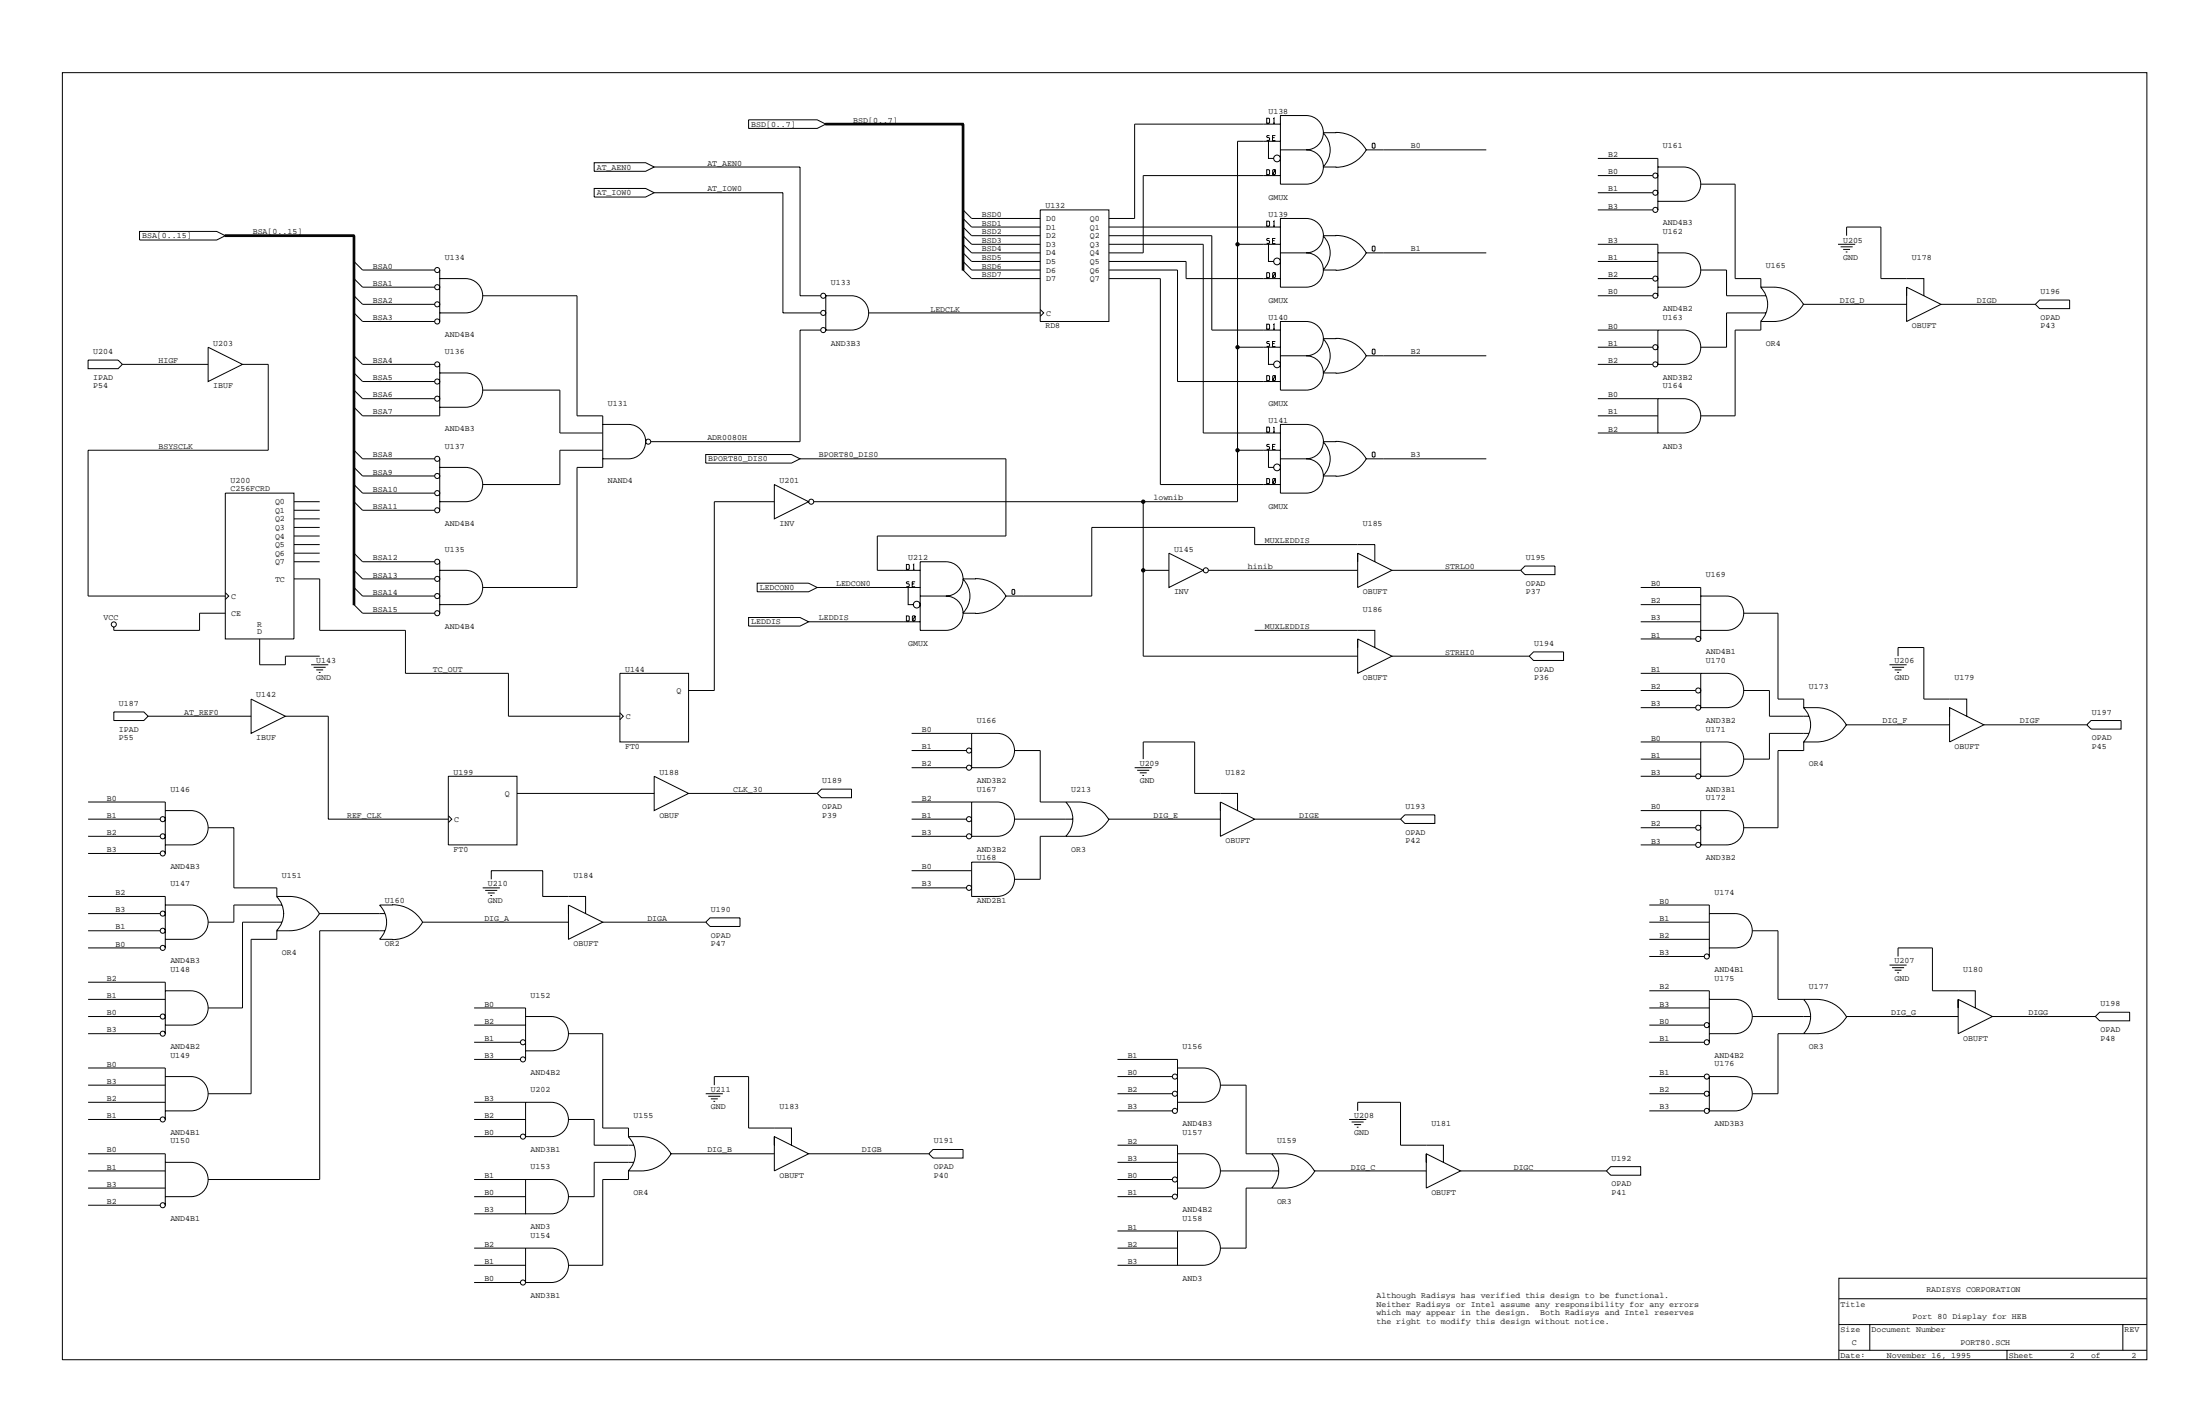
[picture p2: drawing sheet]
<svg xmlns="http://www.w3.org/2000/svg" width="432mm" height="279mm" viewBox="0 0 432 279" stroke-linecap="round" stroke-linejoin="round" font-family="sans-serif">
<g fill="none" stroke="#000" stroke-width=".2">
<path d="M12.2 14.3h409.2v252.5h-409.2zM116.6 31.9h10.1l1.7 .9-1.7 .8h-10.1zM116.6 37h10.1l1.7 .8-1.7 .9h-10.1zM128.4 32.8h28.6v25.2h4.1M128.4 37.8h25.3v23.6h7.4M146.9 23.5h13.5l1.7 .9-1.7 .8h-13.5zM162.1 24.4h26.9v-.2h-26.9v.3h26.9v-.1h-.1v28.6h.3v-28.6h-.2v28.6l1.7 1.7h13.5M248.6 23.2h.4l.2 .1v.7l-.2 .2h-.4zM248.6 34.3h.4l.2-.2v-.7l-.2-.1h-.4v1M249 27.7v3.4h1M249.2 26.6h-.4l-.2 .1 .2 .3 .4 .1-.2 .5h-.4M249.8 27h.4"/>
<path d="M249.9 24.2h.3M249.9 23.3l.2-.1v1M249.9 33.3l.4 .1v.7l-.1 .2-.4-.2v-.7zM250.3 26.6h-.5v1h.5M250.3 33.3l-.5 1M251.3 29.4h5.1M251.3 24.4h-28.6v18.5h-5.1M251.3 27.7h-8.4v70.7h-83.2M251.3 34.5h-26.9v15.1h-6.8M256.4 29.4a3.4 3.4 0 0 1 3.3 3.4M259.7 26.1a4.7 4.7 0 0 1 0 6.6M259.7 26a3.4 3.4 0 0 1-3.3 3.4"/>
<path d="M259.7 26a3.4 3.4 0 0 0-3.3-3.3h-5.1v13.4h5.1a3.4 3.4 0 0 0 3.3-3.3M259.7 32.8h2.6M259.7 26h2.6M262.2 26a6.8 6.8 0 0 1 6 3.4M268.2 29.4a6.8 6.8 0 0 1-6 3.4M268.2 29.4h23.5M269.5 28.1l.4 .1v.7l-.1 .2-.5-.2v-.7zM313.6 31.1h11.8v10.1M313.6 34.5h10.8M313.6 37.8h10.8M325.4 32.8h5a3.4 3.4 0 0 1 3.4 3.3M333.8 36.1a3.4 3.4 0 0 1-3.4 3.4h-5"/>
<path d="M333.8 36.1h6.8v18.6h5v1.6a10.1 10.1 0 0 1 5.6 .8 6.7 6.7 0 0 1 2.8 2.7M27.4 45.4h15.1l1.7 .8-1.7 .9h-15.1zM44.2 46.2v.2h25.3v-.3h-25.3v.1h25.3v72.4h.1v-72.4h-.3v72.4h.2l1.7 1.7h14.1M69.5 54.7l1.7 1.6h14.1M69.5 51.3l1.7 1.7h14.1M69.5 58l1.7 1.7h14.1M86.3 54.7h5.1a3.4 3.4 0 0 1 3.3 3.3M86.3 53v10.1M94.7 58a3.4 3.4 0 0 1-3.3 3.4h-5.1M94.7 58h18.6v23.6h5v10.1h-5v23.6h-18.6M162.1 58h5a3.4 3.4 0 0 1 3.4 3.4M162.1 58v6.8"/>
<path d="M189 41.2l1.7 1.7h13.5M189 47.9l1.7 1.7h13.5M189 42.9l1.7 1.6h13.5M189 46.2l1.7 1.7h13.5M189 44.5l1.7 1.7h13.5M189 51.3l1.7 1.7h13.5M189 49.6l1.7 1.7h13.5M204.2 41.2h13.4v21.9h-13.4zM217.6 44.5h33.7M217.6 47.9h18.6v37.1h15.1M217.6 54.7h10.1v40.4h23.6M217.6 51.3h15.2v3.4h18.5"/>
<path d="M217.6 46.2h20.2v18.6h13.5M217.6 53h13.5v21.9h20.2M242.9 47.9h8.4M248.6 44.4h.4l.2-.2v-.7l-.2-.1h-.4v1M248.6 54.5h.4l.2-.2v-.7l-.2-.1h-.4v1M249 47.9v3.4h1M249.2 46.8h-.4l-.2 .1 .2 .3 .4 .1v.3l-.2 .2h-.4M249.8 47.2h.4M249.8 53.6l.1-.1 .4 .1v.7l-.1 .1-.4-.1zM249.9 44.4h.3M249.9 43.5l.2-.1v1M250.3 46.8h-.5v1h.5"/>
<path d="M250.3 53.5l-.5 1M251.3 49.6h5.1M256.4 49.6a3.4 3.4 0 0 1 3.3 3.4M259.7 46.3a4.7 4.7 0 0 1 0 6.6M259.7 46.2a3.4 3.4 0 0 1-3.3 3.4M259.7 46.2h2.6M259.7 53h2.6M259.8 46.2a3.4 3.4 0 0 0-3.4-3.3h-5.1v13.4h5.1a3.4 3.4 0 0 0 3.3-3.3M262.2 46.2a6.8 6.8 0 0 1 6 3.4M268.2 49.6a6.8 6.8 0 0 1-6 3.4M268.2 49.6h23.5M269.5 48.3l.4 .1v.7l-.1 .2-.5-.2v-.7z"/>
<path d="M313.6 47.9h11.8v10.1M313.6 54.7h10.8M313.6 58h10.8M313.6 51.3h11.8M313.6 41.2h10.8M325.4 49.6h5a3.4 3.4 0 0 1 3.4 3.4M333.8 53a3.4 3.4 0 0 1-3.4 3.3h-5M333.8 53h5.1v5h7.7M345.6 56.4a4.7 4.7 0 0 1 0 6.6M354 59.6a6.7 6.7 0 0 1-5.9 3.5h-2.5v1.7h-5v16.8h-6.8M354 59.7h20.2M360.8 47.9h3.3"/>
<path d="M361.3 48.4h2.3M361.8 48.9h1.3M362.3 49.4h.3M362.4 46.2v-1.7h6.8v10.2h8.4v3.3M374.2 56.3l6.8 3.4-6.8 3.4zM381 59.7h18.5M400.3 58.9h5.9v1.7h-5.9l-.8-.9zM17.3 70.7h5.9l.8 .8-.8 .8h-5.9zM24 71.5h16.9M40.9 68.1l6.7 3.4-6.7 3.4zM47.6 71.5h5v16.8h-35.3v28.7h26.9M69.5 61.4l1.7 1.7h14.1"/>
<path d="M69.5 69.8l1.7 1.7h14.1M69.5 73.2l1.7 1.7h14.1M69.5 76.5l1.7 1.7h14.1M86.3 73.2h5.1a3.4 3.4 0 0 1 3.3 3.3M86.3 71.5v10.1h-15.1l-1.7-1.7M94.7 76.5a3.4 3.4 0 0 1-3.3 3.4h-5.1M94.7 76.5h15.2v8.5h8.4M161.1 64.8h-4.1v21.9h-29.3M170.5 61.4a3.4 3.4 0 0 1-3.4 3.4h-5M170.5 61.4h33.7M204.2 60.7l.6 .7-.6 .7M242.9 68.1h8.4"/>
<path d="M248.6 63.6h.4l.2 .1v.7l-.2 .2h-.4zM248.6 73.7h.4l.2 .1v.7l-.2 .2h-.4zM249 68.1v3.4h1M249.2 67h-.4l-.2 .1 .2 .3 .4 .1v.3l-.2 .2h-.4M249.8 67.4h.4M249.8 73.8l.1-.1 .4 .1v.7l-.1 .2-.4-.2zM249.9 64.6h.3M249.9 63.7l.2-.1v1M250.3 67h-.5v1h.5M250.3 73.7l-.5 1M251.3 69.8h5.1M256.4 69.8a3.4 3.4 0 0 1 3.3 3.4"/>
<path d="M259.7 66.5a4.7 4.7 0 0 1 0 6.6M259.7 66.4a3.4 3.4 0 0 1-3.3 3.4M259.7 66.4a3.4 3.4 0 0 0-3.3-3.3h-5.1v13.4h5.1a3.4 3.4 0 0 0 3.3-3.3M259.7 73.2h2.6M259.7 66.4h2.6M262.2 66.4a6.8 6.8 0 0 1 6 3.4M268.2 69.8a6.8 6.8 0 0 1-6 3.4M268.2 69.8h23.5M269.5 68.5l.4 .1v.7l-.1 .2-.5-.2v-.7zM313.6 78.2h16.8a3.4 3.4 0 0 1 3.4 3.4M313.6 64.8h11.8M313.6 68.1h10.8"/>
<path d="M313.6 71.5h10.8M325.4 64.8v6.7h5a3.4 3.4 0 0 0 3.4-3.4M325.4 64.8h5a3.4 3.4 0 0 1 3.4 3.3M325.4 78.2v6.8h5a3.4 3.4 0 0 0 3.4-3.4M346.6 61.4h-7.7v6.7h-5.1M44.2 96.8h13.5v28.6h-13.5zM57.7 98.4h5M69.5 88.3l1.7 1.7h14.1M69.5 95.1l1.7 1.7h14.1M69.5 91.7l1.7 1.7h14.1M69.5 98.4l1.7 1.7h14.1M86.3 91.7h5.1a3.4 3.4 0 0 1 3.3 3.4"/>
<path d="M86.3 90v10.1M94.7 95.1a3.4 3.4 0 0 1-3.3 3.3h-5.1M118.3 83.3h5.1a3.4 3.4 0 0 1 3.3 3.4M118.3 88.3h-8.4v6.8h-15.2M126.7 86.7a3.4 3.4 0 0 1-3.3 3.3h-5.1M138.5 89.2h16.8l1.7 .8-1.7 .9h-16.8zM152 95.1l6.7 3.3-6.7 3.4zM152 98.4h-11.8v37.1h-5.1M157 90h40.4v15.2h-25.2v6.7h8.4M224.4 98.4v30.3h42.1M242.9 88.3h8.4M248.6 83.8h.4l.2 .1v.7l-.2 .2h-.4z"/>
<path d="M248.6 93.9h.4l.2 .1v.7l-.2 .2h-.4zM249 88.3v3.4h1M249.2 87.2h-.4l-.2 .1 .2 .3 .4 .1-.2 .5h-.4M249.8 87.6h.4M249.8 94l.1-.1 .4 .1v.7l-.1 .2-.4-.2zM249.9 84.8h.3M249.9 83.9l.2-.1v1M250.3 87.2h-.5v1h.5M250.3 93.9l-.5 1M251.3 90h5.1M256.4 90a3.4 3.4 0 0 1 3.3 3.4M259.7 86.7a4.7 4.7 0 0 1 0 6.6"/>
<path d="M259.7 93.4h2.6M259.8 86.7a3.4 3.4 0 0 0-3.4-3.4h-5.1v13.5h5.1a3.4 3.4 0 0 0 3.3-3.4M262.2 86.6a6.8 6.8 0 0 1 6 3.4M262.3 86.7h-2.6a3.4 3.4 0 0 1-3.3 3.3M268.2 90a6.8 6.8 0 0 1-6 3.4M268.2 90h23.5M269.5 88.7l.4 .1v.7l-.1 .2-.5-.2v-.7zM313.6 85h11.8M313.6 81.6h11.8M44.2 116.3l.7 .7-.7 .6M57.7 106.9h5M57.7 110.2h5"/>
<path d="M57.7 113.6h5v10.1h16.9v8.4h20.2v8.4h21.9M57.7 105.2h5M57.7 103.5h5M57.7 108.5h5M57.7 101.8h5M57.7 100.1h5M69.5 108.5l1.7 1.7h14.1M69.5 111.9l1.7 1.7h14.1M69.5 115.3l1.7 1.7h14.1M86.3 111.9h5.1a3.4 3.4 0 0 1 3.3 3.4M86.3 110.2v10.1M94.7 115.3a3.4 3.4 0 0 1-3.3 3.3h-5.1"/>
<path d="M148.6 114.4h10.1l1.7 .9-1.7 .8h-10.1zM160.4 115.3h20.2M177.9 110.7h.4l.2 .2v.7l-.2 .1h-.4zM178.2 115.3v3.3h1.1M178.5 114.1l-.6 .2 .1 .2 .5 .2v.3l-.2 .1h-.4M179 114.6h.5M179.2 111.7h.3M179.2 110.9l.1-.2v1M179.6 114.1h-.6v1h.6M180.6 117h5.1M185.7 117a3.4 3.4 0 0 1 3.3 3.3M189 113.6a4.7 4.7 0 0 1 0 6.7"/>
<path d="M189 113.6a3.4 3.4 0 0 1-3.3 3.4M189 113.6a3.4 3.4 0 0 0-3.3-3.4h-5.1v13.5h5.1a3.4 3.4 0 0 0 3.3-3.4M189 113.6h2.5M191.5 113.5a6.8 6.8 0 0 1 5.9 3.5M197.4 117v-.1a6.8 6.8 0 0 1-5.9 3.5M198.8 115.6l.4 .2v.7l-.2 .1-.4-.1v-.7zM224.4 111.9h5M229.4 108.5l6.8 3.4-6.8 3.4zM237.2 111.9h29.3M266.5 108.5l6.7 3.4-6.7 3.4zM269.8 110.2v-3.3h-23.5v-3.4h-32v13.5h-16.9M273.2 111.9h25.3"/>
<path d="M298.5 111.9l.8-.8h5.9v1.6h-5.9zM322 118.6h11.8M322 115.3h11.8v10.1M333.8 117h5.1a3.4 3.4 0 0 1 3.3 3.3M22.3 139.7h5.9l.9 .8-.9 .9h-5.9zM44.2 120.3h-5v3.4h-16.9v-.7M49.3 137.2l6.7 3.3-6.7 3.4zM51 125.4v5h5v-1.7h6.7M61.1 130.4h3.3M61.6 130.9h2.3M62.1 131.4h1.3M62.6 131.9h.3"/>
<path d="M121.7 139.9l.6 .6-.6 .7M121.7 132.1h13.4v13.5h-13.4zM146.9 121.2h10.1l1.7 .8-1.7 .8h-10.1zM158.7 122h21.9M177.9 120.8h.4l.2 .2v.7l-.2 .1h-.4zM179.1 121l.1-.2 .4 .2v.7l-.1 .1-.4-.1zM179.6 120.8l-.5 1M189 120.3h2.5M246.3 123.7h23.5v3.4M266.5 125.4l6.7 3.3-6.7 3.4zM273.2 128.7h26.9M300.1 128.7l.9-.8h5.9v1.7h-5.9z"/>
<path d="M322 122h11.8M322 138.8h10.8M322 135.5h10.8M322 132.1h11.8M322 125.4h10.8M333.8 132.1h5.1a3.4 3.4 0 0 1 3.3 3.4M333.8 132.1v6.7M342.2 120.3a3.4 3.4 0 0 1-3.3 3.4h-5.1M342.2 135.5a3.4 3.4 0 0 1-3.3 3.3h-5.1M342.2 120.3h6.8v16.9h5v1.6a10.1 10.1 0 0 1 5.6 .8 6.7 6.7 0 0 1 2.8 2.7M342.2 135.5h5.1v5h7.7M354 138.9a4.7 4.7 0 0 1 0 6.7"/>
<path d="M370.9 130.4h3.3M371.4 130.9h2.3M371.9 131.4h1.3M372.4 131.9h.3M372.5 128.7v-1.6h5.1v10.1h8.4v3.3M382.6 138.8l6.8 3.4-6.8 3.4zM17.3 157.4h15.1v10.1M29.1 140.5h20.2M32.4 159h5.1a3.4 3.4 0 0 1 3.4 3.4M56 140.5h8.4v20.2h23.6M88 152.3h13.5v13.5h-13.5zM101.5 155.7h26.9"/>
<path d="M128.4 152.3l6.7 3.4-6.7 3.3zM135.1 155.7h25.3M160.4 155.7l.8-.9h5.9v1.7h-5.9zM178.9 143.9h11.8M178.9 150.6h10.8M178.9 157.4h11.8M178.9 147.3h10.8M190.7 143.9v6.7h5.1a3.4 3.4 0 0 0 3.3-3.3M190.7 143.9h5.1a3.4 3.4 0 0 1 3.3 3.4M190.7 157.4v6.7h5.1a3.4 3.4 0 0 0 3.3-3.4M190.7 157.4h5.1a3.4 3.4 0 0 1 3.3 3.3M199.1 147.3h5.1v10.1h7.5a6.7 6.7 0 0 1 5.9 3.4"/>
<path d="M209.2 157.4a4.7 4.7 0 0 1 1.4 3.3M222.7 150.6h3.4M223.2 151.1h2.4M223.7 151.6h1.4M224.2 152.1h.3M224.4 148.9v-3.3h10.1v10.1h8.4v3.3M239.5 157.4l6.8 3.3-6.8 3.4zM275.7 159.9h5.9v1.7h-5.9l-.8-.9zM322 145.6h11.8M322 159h11.8M322 148.9h11.8M322 152.3h10.8"/>
<path d="M333.8 145.6v6.7h5.1a3.4 3.4 0 0 0 3.3-3.4M333.8 145.6h5.1a3.4 3.4 0 0 1 3.3 3.3M333.8 159h5.1a3.4 3.4 0 0 1 3.3 3.4M333.8 159v6.8M355 143.9h-7.7v5h-5.1M362.4 142.1a6.7 6.7 0 0 1-5.9 3.5h-2.5v1.7h-5v15.1h-6.8M362.4 142.2h20.2M389.4 142.2h20.2M410.4 141.4h5.9v1.7h-5.9l-.8-.9zM17.3 175.9h15.1v10.1M17.3 160.7h14.1M17.3 164.1h14.1"/>
<path d="M17.3 179.3h14.1M17.3 167.5h14.1M32.4 177.6h5.1a3.4 3.4 0 0 1 3.4 3.3M40.9 162.4a3.4 3.4 0 0 1-3.4 3.4h-5.1M40.9 162.4h5v11.8h8.4v1.7a10.1 10.1 0 0 1 5.6 .7 6.7 6.7 0 0 1 2.8 2.8M54.3 175.9a4.7 4.7 0 0 1 1.4 3.4 4.7 4.7 0 0 1-1.4 3.3M55.3 177.6h-9.4v3.3h-5M62.7 179.2a6.7 6.7 0 0 1-5.8 3.4h-2.6v1.7h-5v30.3h-8.4M62.7 179.3h12.8M74.5 177.6a4.7 4.7 0 0 1 0 6.7M74.5 177.6h2.6M77 177.5a6.8 6.8 0 0 1 5.9 3.4"/>
<path d="M88 160l.7 .7-.7 .7M94.7 174.2h3.4M95.2 174.7h2.4M95.7 175.2h1.4M96.2 175.7h.4M96.4 172.5v-1.7h10.1v5.1h8.4v3.4M111.6 177.6l6.7 3.3-6.7 3.4zM178.9 160.7h10.8M178.9 164.1h10.8M178.9 174.2h10.8M178.9 170.8h11.8M190.7 169.2h5.1a3.4 3.4 0 0 1 3.3 3.3 3.4 3.4 0 0 1-3.3 3.4h-5.1z"/>
<path d="M199.1 160.7h11.5M210.6 160.7a4.7 4.7 0 0 1-1.4 3.4M217.6 160.7h21.9M217.7 160.6a6.9 6.9 0 0 1-6 3.5h-7.5v8.4h-5.1M246.3 160.7h28.6M322 165.8h10.8M322 162.4h10.8M323.7 177.6h11.8v10.1M335.5 179.3h5.1a3.4 3.4 0 0 1 3.3 3.3M342.2 162.4a3.4 3.4 0 0 1-3.3 3.4h-5.1M17.3 192.7h15.1v10.1M17.3 182.6h14.1"/>
<path d="M17.3 199.5h14.1M17.3 186h14.1M17.3 196.1h15.1M32.4 194.4h5.1a3.4 3.4 0 0 1 3.4 3.4M40.9 180.9a3.4 3.4 0 0 1-3.4 3.4h-5.1M40.9 197.8a3.4 3.4 0 0 1-3.4 3.3h-5.1M55.3 180.9h-7.7v16.9h-6.7M74.5 184.3h2.6M75.5 182.6h-12.8v48.8h-21.8M82.9 180.9a6.8 6.8 0 0 1-5.9 3.5M82.9 180.9h28.7M93.1 197.8h10.1v10.1"/>
<path d="M103.2 199.5h5a3.4 3.4 0 0 1 3.4 3.3M118.3 180.9h20.2M138.5 180.9l.9-.8h5.8v1.7h-5.8zM323.7 184.3h11.8M323.7 194.4h11.8v10.1M323.7 180.9h11.8M323.7 187.7h10.8M323.7 197.8h11.8M335.5 196.1h5.1a3.4 3.4 0 0 1 3.3 3.4M343.9 182.6a3.4 3.4 0 0 1-3.3 3.4h-5.1M343.9 199.5a3.4 3.4 0 0 1-3.3 3.3h-5.1M343.9 182.6h5.1v13.5h7.5a6.7 6.7 0 0 1 5.9 3.5"/>
<path d="M343.9 199.5h11.5M354 196.1a4.7 4.7 0 0 1 1.4 3.4M355.4 199.5a4.7 4.7 0 0 1-1.4 3.3M362.4 199.5h21.9M362.5 199.4a6.9 6.9 0 0 1-6 3.4h-7.5v11.8h-5.1M370.9 189.4h3.3M371.4 189.9h2.3M371.9 190.4h1.3M372.4 190.9h.3M372.5 187.7v-1.7h6.8v8.4h8.4v3.4M384.3 196.1l6.8 3.4-6.8 3.3zM391.1 199.5h20.2"/>
<path d="M411.3 199.5l.8-.9h5.9v1.7h-5.9zM17.3 209.5h15.1v10.1M17.3 202.8h14.1M17.3 216.3h15.1M17.3 219.6h14.1M17.3 212.9h15.1M32.4 211.2h5.1a3.4 3.4 0 0 1 3.4 3.4M40.9 214.6a3.4 3.4 0 0 1-3.4 3.4h-5.1M93.1 201.1h10.1M93.1 216.3h10.1M93.1 219.6h10.1M93.1 204.5h9"/>
<path d="M93.1 207.9h9M103.2 216.3v6.7h5a3.4 3.4 0 0 0 3.4-3.4M103.2 216.3h5a3.4 3.4 0 0 1 3.4 3.3M111.6 202.8a3.4 3.4 0 0 1-3.4 3.4h-5M111.6 202.8h6.7v18.5h5.1v1.7a10.1 10.1 0 0 1 5.5 .8 6.7 6.7 0 0 1 2.9 2.7M111.6 219.6h5v5.1h7.8M138.5 214.6h3.4M139 215.1h2.4M139.5 215.6h1.4M140 216.1h.4M140.2 212.9v-1.7h6.7v10.1h8.4v3.4M219.3 211.2h10.8"/>
<path d="M219.3 207.9h11.8v10.1M219.3 214.6h10.8M219.3 218h10.8M231.1 209.5h5.1a3.4 3.4 0 0 1 3.3 3.4M239.5 212.9a3.4 3.4 0 0 1-3.3 3.4h-5.1M239.5 212.9h5.1v13.5h7.6a6.7 6.7 0 0 1 5.8 3.4M264.8 219.6h3.4M266.5 218v-1.7h8.4v8.4h8.4v3.4M323.7 201.1h10.8M323.7 211.2h10.8M323.7 214.6h10.8M323.7 218h10.8"/>
<path d="M323.7 204.5h10.8M335.5 211.2v6.8h5.1a3.4 3.4 0 0 0 3.3-3.4M335.5 211.2h5.1a3.4 3.4 0 0 1 3.3 3.4M17.3 226.4h15.1v10.1M17.3 233.1h15.1M17.3 229.7h15.1M17.3 236.5h14.1M32.4 228.1h5.1a3.4 3.4 0 0 1 3.4 3.3M40.9 231.4a3.4 3.4 0 0 1-3.4 3.4h-5.1M93.1 231.4h15.1a3.4 3.4 0 0 1 3.4 3.4M93.1 223h9M93.1 234.8h10.1"/>
<path d="M93.1 238.2h10.1M103.2 231.4v6.8h5a3.4 3.4 0 0 0 3.4-3.4M123.3 223a4.7 4.7 0 0 1 0 6.7M124.4 228.1h-7.8v6.7h-5M131.8 226.3a6.7 6.7 0 0 1-5.9 3.4h-2.5v1.7h-5.1v16.9h-6.7M131.8 226.4h20.2M152 223l6.7 3.4-6.7 3.3zM158.7 226.4h23.6M182.3 226.4l.8-.9h5.9v1.7h-5.9zM219.3 224.7h11.8v10.1M219.3 228.1h11.8M219.3 231.4h10.8"/>
<path d="M219.3 234.8h10.8M231.1 226.4h5.1a3.4 3.4 0 0 1 3.3 3.3M239.5 229.7a3.4 3.4 0 0 1-3.3 3.4h-5.1M239.5 229.7h11.5M249.6 226.4a4.7 4.7 0 0 1 1.4 3.3M251 229.7a4.7 4.7 0 0 1-1.4 3.4M258.1 229.7h21.8M258.1 229.7a6.9 6.9 0 0 1-5.9 3.4h-7.6v11.8h-5.1M265.3 220.1h2.3M265.8 220.7h1.3M266.3 221.2h.3M279.9 226.4l6.8 3.3-6.8 3.4z"/>
<path d="M286.7 229.7h28.6M315.3 229.7l.8-.8h5.9v1.7h-5.9zM93.1 244.9h15.1a3.4 3.4 0 0 1 3.4 3.4M93.1 248.3h10.1M93.1 251.6h9M103.2 244.9v6.7h5a3.4 3.4 0 0 0 3.4-3.3M219.3 241.5h16.9a3.4 3.4 0 0 1 3.3 3.4M219.3 244.9h11.8M219.3 248.3h11.8M231.1 241.5v6.8h5.1a3.4 3.4 0 0 0 3.3-3.4M360.9 259.9h60.5M360.9 254.8h60.5"/>
<path d="M367 259.9v5M416.7 259.9v5M421.4 250.8h-60.5v16M360.9 264.9h60.5M393.9 264.9v1.9"/>
<circle cx="250.6" cy="31.1" r=".66"/>
<circle cx="324.9" cy="37.8" r=".5"/>
<circle cx="324.9" cy="34.5" r=".5"/>
<circle cx="85.8" cy="59.7" r=".5"/>
<circle cx="85.8" cy="56.3" r=".49"/>
<circle cx="85.8" cy="53" r=".49"/>
<circle cx="161.6" cy="58" r=".49"/>
<circle cx="242.9" cy="47.9" r=".33"/>
<circle cx="242.9" cy="47.9" r=".16"/>
<circle cx="250.6" cy="51.3" r=".66"/>
<circle cx="324.9" cy="54.7" r=".5"/>
<circle cx="324.9" cy="41.2" r=".5"/>
<circle cx="324.9" cy="58" r=".5"/>
<circle cx="85.8" cy="71.5" r=".5"/>
<circle cx="85.8" cy="78.2" r=".5"/>
<circle cx="85.8" cy="74.9" r=".49"/>
<circle cx="85.8" cy="63.1" r=".49"/>
<circle cx="161.6" cy="64.8" r=".49"/>
<circle cx="161.6" cy="61.4" r=".49"/>
<circle cx="242.9" cy="68.1" r=".17"/>
<circle cx="242.9" cy="68.1" r=".33"/>
<circle cx="250.6" cy="71.5" r=".66"/>
<circle cx="324.9" cy="71.5" r=".5"/>
<circle cx="324.9" cy="68.1" r=".5"/>
<circle cx="85.8" cy="93.4" r=".5"/>
<circle cx="85.8" cy="96.8" r=".49"/>
<circle cx="85.8" cy="90" r=".49"/>
<circle cx="127.2" cy="86.7" r=".49"/>
<circle cx="159.2" cy="98.4" r=".5"/>
<circle cx="224.4" cy="98.4" r=".16"/>
<circle cx="224.4" cy="98.4" r=".33"/>
<circle cx="242.9" cy="88.3" r=".33"/>
<circle cx="242.9" cy="88.3" r=".16"/>
<circle cx="250.6" cy="91.7" r=".66"/>
<circle cx="85.8" cy="110.2" r=".5"/>
<circle cx="85.8" cy="100.1" r=".5"/>
<circle cx="85.8" cy="117" r=".5"/>
<circle cx="85.8" cy="113.6" r=".49"/>
<circle cx="179.9" cy="118.6" r=".66"/>
<circle cx="224.4" cy="111.9" r=".16"/>
<circle cx="224.4" cy="111.9" r=".33"/>
<circle cx="236.7" cy="111.9" r=".5"/>
<circle cx="22.3" cy="122.5" r=".5"/>
<circle cx="85.8" cy="120.3" r=".49"/>
<circle cx="333.3" cy="138.8" r=".5"/>
<circle cx="333.3" cy="135.5" r=".49"/>
<circle cx="333.3" cy="125.4" r=".49"/>
<circle cx="190.2" cy="150.6" r=".5"/>
<circle cx="190.2" cy="147.3" r=".5"/>
<circle cx="333.3" cy="152.3" r=".49"/>
<circle cx="31.9" cy="167.5" r=".5"/>
<circle cx="31.9" cy="164.1" r=".49"/>
<circle cx="31.9" cy="160.7" r=".49"/>
<circle cx="31.9" cy="179.3" r=".49"/>
<circle cx="190.2" cy="160.7" r=".49"/>
<circle cx="190.2" cy="164.1" r=".49"/>
<circle cx="190.2" cy="174.2" r=".49"/>
<circle cx="333.3" cy="162.4" r=".5"/>
<circle cx="333.3" cy="165.8" r=".49"/>
<circle cx="31.9" cy="182.6" r=".49"/>
<circle cx="31.9" cy="199.5" r=".49"/>
<circle cx="31.9" cy="186" r=".49"/>
<circle cx="335" cy="187.7" r=".49"/>
<circle cx="31.9" cy="202.8" r=".49"/>
<circle cx="31.9" cy="219.6" r=".49"/>
<circle cx="102.6" cy="207.9" r=".5"/>
<circle cx="102.6" cy="204.5" r=".5"/>
<circle cx="230.6" cy="218" r=".5"/>
<circle cx="230.6" cy="211.2" r=".5"/>
<circle cx="230.6" cy="214.6" r=".5"/>
<circle cx="335" cy="218" r=".5"/>
<circle cx="335" cy="201.1" r=".5"/>
<circle cx="335" cy="211.2" r=".49"/>
<circle cx="335" cy="204.5" r=".49"/>
<circle cx="335" cy="214.6" r=".49"/>
<circle cx="31.9" cy="236.5" r=".49"/>
<circle cx="102.6" cy="223" r=".5"/>
<circle cx="230.6" cy="234.8" r=".5"/>
<circle cx="230.6" cy="231.4" r=".5"/>
<circle cx="102.6" cy="251.6" r=".5"/>
</g>
<g font-size="1.6">
<text x="249" y="22.3">U138</text>
<text x="147.4" y="24.9">BSD[0..7]</text>
<text x="167.5" y="24.1">BSD[0..7]</text>
<text x="276.9" y="29.1">B0</text>
<text x="326.4" y="29.1">U161</text>
<text x="117.1" y="33.3">AT_AEN0</text>
<text x="138.8" y="32.5">AT_AEN0</text>
<text x="315.6" y="34.2">B0</text>
<text x="315.6" y="30.8">B2</text>
<text x="117.1" y="38.3">AT_IOW0</text>
<text x="138.8" y="37.5">AT_IOW0</text>
<text x="205.2" y="40.9">U132</text>
<text x="249" y="39.2">GMUX</text>
<text x="315.6" y="37.5">B1</text>
<text x="315.6" y="40.9">B3</text>
<text x="27.9" y="46.8">BSA[0..15]</text>
<text x="49.6" y="46">BSA[0..15]</text>
<text x="192.7" y="42.6">BSD0</text>
<text x="192.7" y="44.3">BSD1</text>
<text x="192.7" y="46">BSD2</text>
<text x="192.7" y="47.6">BSD3</text>
<text x="205.3" y="43.4">D0</text>
<text x="205.3" y="45.1">D1</text>
<text x="205.3" y="46.8">D2</text>
<text x="213.9" y="43.4">Q0</text>
<text x="213.9" y="45.1">Q1</text>
<text x="213.9" y="46.8">Q2</text>
<text x="249" y="42.5">U139</text>
<text x="315.6" y="47.6">B3</text>
<text x="326.4" y="44.2">AND4B3</text>
<text x="326.4" y="45.9">U162</text>
<text x="361.8" y="47.6">U205</text>
<text x="73.2" y="52.7">BSA0</text>
<text x="87.3" y="51">U134</text>
<text x="192.7" y="49.3">BSD4</text>
<text x="192.7" y="51">BSD5</text>
<text x="192.7" y="52.7">BSD6</text>
<text x="205.3" y="48.4">D3</text>
<text x="205.3" y="50.1">D4</text>
<text x="205.3" y="51.8">D5</text>
<text x="205.3" y="53.5">D6</text>
<text x="213.9" y="48.4">Q3</text>
<text x="213.9" y="50.1">Q4</text>
<text x="213.9" y="51.8">Q5</text>
<text x="213.9" y="53.5">Q6</text>
<text x="276.9" y="49.3">B1</text>
<text x="315.6" y="51">B1</text>
<text x="346.6" y="52.6">U165</text>
<text x="361.8" y="51">GND</text>
<text x="375.2" y="51">U178</text>
<text x="73.2" y="56.1">BSA1</text>
<text x="73.2" y="59.4">BSA2</text>
<text x="163.1" y="56">U133</text>
<text x="192.7" y="54.4">BSD7</text>
<text x="205.3" y="55.2">D7</text>
<text x="213.9" y="55.2">Q7</text>
<text x="249" y="59.4">GMUX</text>
<text x="315.6" y="57.7">B0</text>
<text x="315.6" y="54.4">B2</text>
<text x="361.1" y="59.4">DIG_D</text>
<text x="388" y="59.4">DIGD</text>
<text x="400.5" y="57.7">U196</text>
<text x="73.2" y="62.8">BSA3</text>
<text x="182.6" y="61.1">LEDCLK</text>
<text x="205.2" y="64.4">RD8</text>
<text x="205.3" y="61.9">C</text>
<text x="249" y="62.8">U140</text>
<text x="315.6" y="64.5">B0</text>
<text x="326.4" y="61.1">AND4B2</text>
<text x="326.4" y="62.8">U163</text>
<text x="375.2" y="64.4">OBUFT</text>
<text x="400.5" y="62.8">OPAD</text>
<text x="400.5" y="64.4">P43</text>
<text x="18.3" y="69.5">U204</text>
<text x="31.1" y="71.2">HIGF</text>
<text x="41.9" y="67.8">U203</text>
<text x="73.2" y="71.2">BSA4</text>
<text x="87.3" y="66.1">AND4B4</text>
<text x="87.3" y="69.5">U136</text>
<text x="163.1" y="67.8">AND3B3</text>
<text x="276.9" y="69.5">B2</text>
<text x="315.6" y="67.9">B1</text>
<text x="315.6" y="71.2">B2</text>
<text x="346.6" y="67.8">OR4</text>
<text x="18.3" y="74.5">IPAD</text>
<text x="18.3" y="76.2">P54</text>
<text x="41.9" y="76.2">IBUF</text>
<text x="73.2" y="74.6">BSA5</text>
<text x="73.2" y="78">BSA6</text>
<text x="315.6" y="78">B0</text>
<text x="326.4" y="74.5">AND3B2</text>
<text x="326.4" y="76.2">U164</text>
<text x="73.2" y="81.3">BSA7</text>
<text x="119.3" y="79.6">U131</text>
<text x="249" y="79.6">GMUX</text>
<text x="249" y="83">U141</text>
<text x="315.6" y="81.3">B1</text>
<text x="31.1" y="88.1">BSYSCLK</text>
<text x="73.2" y="89.7">BSA8</text>
<text x="87.3" y="84.6">AND4B3</text>
<text x="87.3" y="88">U137</text>
<text x="138.8" y="86.4">ADR0080H</text>
<text x="160.7" y="89.7">BPORT80_DIS0</text>
<text x="276.9" y="89.7">B3</text>
<text x="315.6" y="84.7">B2</text>
<text x="326.4" y="88">AND3</text>
<text x="45.2" y="94.7">U200</text>
<text x="73.2" y="93.1">BSA9</text>
<text x="119.3" y="94.7">NAND4</text>
<text x="139" y="90.5">BPORT80_DIS0</text>
<text x="153" y="94.7">U201</text>
<text x="45.2" y="96.4">C256FCRD</text>
<text x="54" y="98.9">Q0</text>
<text x="54" y="100.6">Q1</text>
<text x="73.2" y="96.5">BSA10</text>
<text x="73.2" y="99.8">BSA11</text>
<text x="226.4" y="98.2">lownib</text>
<text x="249" y="99.8">GMUX</text>
<text x="54" y="102.3">Q2</text>
<text x="54" y="104">Q3</text>
<text x="54" y="105.7">Q4</text>
<text x="54" y="107.4">Q5</text>
<text x="87.3" y="103.2">AND4B4</text>
<text x="153" y="103.2">INV</text>
<text x="248.3" y="106.6">MUXLEDDIS</text>
<text x="267.5" y="103.2">U185</text>
<text x="54" y="109.1">Q6</text>
<text x="54" y="110.7">Q7</text>
<text x="73.2" y="109.9">BSA12</text>
<text x="73.2" y="113.3">BSA13</text>
<text x="87.3" y="108.2">U135</text>
<text x="178.2" y="109.9">U212</text>
<text x="230.4" y="108.2">U145</text>
<text x="244.9" y="111.6">hinib</text>
<text x="283.6" y="111.6">STRLO0</text>
<text x="299.5" y="109.9">U195</text>
<text x="334.8" y="113.3">U169</text>
<text x="45.4" y="117.5">C</text>
<text x="54" y="114.1">TC</text>
<text x="73.2" y="116.7">BSA14</text>
<text x="149.1" y="115.8">LEDCON0</text>
<text x="164.1" y="115">LEDCON0</text>
<text x="230.4" y="116.6">INV</text>
<text x="267.5" y="116.6">OBUFT</text>
<text x="267.5" y="120">U186</text>
<text x="299.5" y="114.9">OPAD</text>
<text x="299.5" y="116.6">P37</text>
<text x="324" y="115">B0</text>
<text x="324" y="118.4">B2</text>
<text x="20.3" y="121.7">VCC</text>
<text x="45.4" y="120.8">CE</text>
<text x="50.4" y="123">R</text>
<text x="50.4" y="124.4">D</text>
<text x="73.2" y="120">BSA15</text>
<text x="87.3" y="123.4">AND4B4</text>
<text x="147.4" y="122.5">LEDDIS</text>
<text x="160.7" y="121.7">LEDDIS</text>
<text x="248.3" y="123.4">MUXLEDDIS</text>
<text x="324" y="125.1">B1</text>
<text x="324" y="121.7">B3</text>
<text x="62.1" y="130.1">U143</text>
<text x="85" y="131.8">TC_OUT</text>
<text x="122.7" y="131.8">U144</text>
<text x="178.2" y="126.7">GMUX</text>
<text x="283.6" y="128.5">STRHI0</text>
<text x="301.1" y="126.7">U194</text>
<text x="301.1" y="131.8">OPAD</text>
<text x="324" y="131.8">B1</text>
<text x="334.8" y="128.4">AND4B1</text>
<text x="334.8" y="130.1">U170</text>
<text x="371.9" y="130.1">U206</text>
<text x="50.3" y="136.8">U142</text>
<text x="62.1" y="133.5">GND</text>
<text x="132.8" y="136">Q</text>
<text x="267.5" y="133.5">OBUFT</text>
<text x="301.1" y="133.5">P36</text>
<text x="324" y="135.2">B2</text>
<text x="355" y="135.1">U173</text>
<text x="371.9" y="133.5">GND</text>
<text x="383.6" y="133.5">U179</text>
<text x="23.3" y="138.5">U187</text>
<text x="23.3" y="143.6">IPAD</text>
<text x="36.1" y="140.2">AT_REF0</text>
<text x="122.8" y="141">C</text>
<text x="180.9" y="143.6">B0</text>
<text x="191.7" y="141.9">U166</text>
<text x="324" y="138.6">B3</text>
<text x="334.8" y="141.9">AND3B2</text>
<text x="334.8" y="143.6">U171</text>
<text x="369.5" y="141.9">DIG_F</text>
<text x="396.4" y="141.9">DIGF</text>
<text x="410.6" y="140.2">U197</text>
<text x="23.3" y="145.3">P55</text>
<text x="50.3" y="145.3">IBUF</text>
<text x="122.7" y="146.9">FT0</text>
<text x="180.9" y="147">B1</text>
<text x="324" y="145.3">B0</text>
<text x="324" y="148.7">B1</text>
<text x="383.6" y="146.9">OBUFT</text>
<text x="410.6" y="145.3">OPAD</text>
<text x="410.6" y="146.9">P45</text>
<text x="33.4" y="155.4">U146</text>
<text x="89" y="152">U199</text>
<text x="129.4" y="152">U188</text>
<text x="143.9" y="155.4">CLK_30</text>
<text x="161.4" y="153.7">U189</text>
<text x="180.9" y="150.4">B2</text>
<text x="191.7" y="153.7">AND3B2</text>
<text x="191.7" y="155.4">U167</text>
<text x="210.2" y="155.4">U213</text>
<text x="223.7" y="150.3">U209</text>
<text x="223.7" y="153.7">GND</text>
<text x="240.5" y="152">U182</text>
<text x="324" y="152">B3</text>
<text x="334.8" y="155.4">AND3B1</text>
<text x="355" y="150.3">OR4</text>
<text x="21" y="157.1">B0</text>
<text x="21" y="160.5">B1</text>
<text x="68.1" y="160.5">REF_CLK</text>
<text x="89.2" y="161.2">C</text>
<text x="99.1" y="156.2">Q</text>
<text x="129.4" y="160.4">OBUF</text>
<text x="161.4" y="158.7">OPAD</text>
<text x="161.4" y="160.4">P39</text>
<text x="180.9" y="160.5">B1</text>
<text x="180.9" y="157.1">B2</text>
<text x="226.4" y="160.5">DIG_E</text>
<text x="255" y="160.5">DIGE</text>
<text x="275.9" y="158.7">U193</text>
<text x="324" y="158.8">B0</text>
<text x="334.8" y="157">U172</text>
<text x="21" y="163.8">B2</text>
<text x="21" y="167.2">B3</text>
<text x="89" y="167.1">FT0</text>
<text x="180.9" y="163.8">B3</text>
<text x="191.7" y="167.1">AND3B2</text>
<text x="210.2" y="167.1">OR3</text>
<text x="240.5" y="165.5">OBUFT</text>
<text x="275.9" y="163.8">OPAD</text>
<text x="275.9" y="165.5">P42</text>
<text x="324" y="162.1">B2</text>
<text x="324" y="165.5">B3</text>
<text x="33.4" y="170.5">AND4B3</text>
<text x="33.4" y="173.9">U147</text>
<text x="55.3" y="172.2">U151</text>
<text x="95.7" y="173.9">U210</text>
<text x="112.6" y="172.2">U184</text>
<text x="180.9" y="170.6">B0</text>
<text x="180.9" y="173.9">B3</text>
<text x="191.7" y="168.8">U168</text>
<text x="334.8" y="168.8">AND3B2</text>
<text x="22.7" y="175.6">B2</text>
<text x="22.7" y="179">B3</text>
<text x="75.5" y="177.2">U160</text>
<text x="95.7" y="177.2">GND</text>
<text x="139.5" y="178.9">U190</text>
<text x="191.7" y="177.2">AND2B1</text>
<text x="325.7" y="177.3">B0</text>
<text x="336.5" y="175.6">U174</text>
<text x="22.7" y="185.7">B0</text>
<text x="22.7" y="182.3">B1</text>
<text x="75.5" y="185.7">OR2</text>
<text x="95.1" y="180.7">DIG_A</text>
<text x="112.6" y="185.7">OBUFT</text>
<text x="127.1" y="180.7">DIGA</text>
<text x="139.5" y="184">OPAD</text>
<text x="139.5" y="185.7">P47</text>
<text x="325.7" y="180.7">B1</text>
<text x="325.7" y="184">B2</text>
<text x="33.4" y="189">AND4B3</text>
<text x="33.4" y="190.7">U148</text>
<text x="55.3" y="187.3">OR4</text>
<text x="325.7" y="187.4">B3</text>
<text x="336.5" y="190.7">AND4B1</text>
<text x="371.9" y="189">U207</text>
<text x="385.3" y="190.7">U180</text>
<text x="21" y="195.8">B1</text>
<text x="21" y="192.4">B2</text>
<text x="95.1" y="197.5">B0</text>
<text x="104.2" y="195.8">U152</text>
<text x="325.7" y="194.1">B2</text>
<text x="325.7" y="197.5">B3</text>
<text x="336.5" y="192.4">U175</text>
<text x="355" y="194.1">U177</text>
<text x="371.9" y="192.4">GND</text>
<text x="412.3" y="197.4">U198</text>
<text x="21" y="199.2">B0</text>
<text x="21" y="202.5">B3</text>
<text x="95.1" y="200.9">B2</text>
<text x="325.7" y="200.9">B0</text>
<text x="371.2" y="199.2">DIG_G</text>
<text x="398.1" y="199.2">DIGG</text>
<text x="412.3" y="202.5">OPAD</text>
<text x="21" y="209.3">B0</text>
<text x="33.4" y="205.9">AND4B2</text>
<text x="33.4" y="207.5">U149</text>
<text x="95.1" y="204.2">B1</text>
<text x="95.1" y="207.6">B3</text>
<text x="221.3" y="207.6">B1</text>
<text x="232.1" y="205.9">U156</text>
<text x="325.7" y="204.2">B1</text>
<text x="336.5" y="207.5">AND4B2</text>
<text x="336.5" y="209.2">U176</text>
<text x="355" y="205.9">OR3</text>
<text x="385.3" y="204.2">OBUFT</text>
<text x="412.3" y="204.2">P48</text>
<text x="21" y="216">B2</text>
<text x="21" y="212.6">B3</text>
<text x="95.1" y="216">B3</text>
<text x="104.2" y="210.9">AND4B2</text>
<text x="104.2" y="214.3">U202</text>
<text x="139.5" y="214.3">U211</text>
<text x="221.3" y="210.9">B0</text>
<text x="221.3" y="214.3">B2</text>
<text x="325.7" y="210.9">B1</text>
<text x="325.7" y="214.3">B2</text>
<text x="21" y="219.4">B1</text>
<text x="95.1" y="219.4">B2</text>
<text x="124.4" y="219.3">U155</text>
<text x="139.5" y="217.6">GND</text>
<text x="153" y="217.6">U183</text>
<text x="221.3" y="217.7">B3</text>
<text x="232.1" y="221">AND4B3</text>
<text x="265.8" y="219.3">U208</text>
<text x="280.9" y="221">U181</text>
<text x="325.7" y="217.7">B3</text>
<text x="336.5" y="221">AND3B3</text>
<text x="21" y="226.1">B0</text>
<text x="33.4" y="222.7">AND4B1</text>
<text x="33.4" y="224.4">U150</text>
<text x="95.1" y="222.7">B0</text>
<text x="104.2" y="226.1">AND3B1</text>
<text x="138.8" y="226.1">DIG_B</text>
<text x="169.1" y="226.1">DIGB</text>
<text x="183.3" y="224.4">U191</text>
<text x="221.3" y="224.4">B2</text>
<text x="221.3" y="227.8">B3</text>
<text x="232.1" y="222.7">U157</text>
<text x="250.6" y="224.4">U159</text>
<text x="265.8" y="222.7">GND</text>
<text x="316.3" y="227.7">U192</text>
<text x="21" y="229.5">B1</text>
<text x="21" y="232.8">B3</text>
<text x="95.1" y="231.2">B1</text>
<text x="104.2" y="229.4">U153</text>
<text x="153" y="231.1">OBUFT</text>
<text x="183.3" y="229.4">OPAD</text>
<text x="183.3" y="231.1">P40</text>
<text x="221.3" y="231.2">B0</text>
<text x="265.1" y="229.5">DIG_C</text>
<text x="297.1" y="229.5">DIGC</text>
<text x="316.3" y="232.8">OPAD</text>
<text x="21" y="236.2">B2</text>
<text x="33.4" y="239.5">AND4B1</text>
<text x="95.1" y="234.5">B0</text>
<text x="95.1" y="237.9">B3</text>
<text x="124.4" y="234.5">OR4</text>
<text x="221.3" y="234.5">B1</text>
<text x="232.1" y="237.8">AND4B2</text>
<text x="232.1" y="239.5">U158</text>
<text x="250.6" y="236.2">OR3</text>
<text x="280.9" y="234.5">OBUFT</text>
<text x="316.3" y="234.5">P41</text>
<text x="95.1" y="244.6">B2</text>
<text x="104.2" y="241.2">AND3</text>
<text x="104.2" y="242.9">U154</text>
<text x="221.3" y="241.3">B1</text>
<text x="221.3" y="244.6">B2</text>
<text x="95.1" y="251.4">B0</text>
<text x="95.1" y="248">B1</text>
<text x="221.3" y="248">B3</text>
<text x="232.1" y="251.3">AND3</text>
<text x="104.2" y="254.7">AND3B1</text>
<text x="270.2" y="254.7">Although Radisys has verified this design to be functional.</text>
<text x="270.2" y="256.4">Neither Radisys or Intel assume any responsibility for any errors</text>
<text x="361.3" y="256.5">Title</text>
<text x="378.1" y="253.5">RADISYS CORPORATION</text>
<text x="270.2" y="258.1">which may appear in the design.</text>
<text x="270.2" y="259.8">the right to modify this design without notice.</text>
<text x="302.3" y="258.1">Both Radisys and Intel reserves</text>
<text x="361.3" y="261.4">Size</text>
<text x="363.4" y="263.9">C</text>
<text x="367.3" y="261.4">Document Number</text>
<text x="375.4" y="258.9">Port 80 Display for HEB</text>
<text x="384.8" y="263.9">PORT80.SCH</text>
<text x="417" y="261.4">REV</text>
<text x="361.3" y="266.5">Date:</text>
<text x="370.3" y="266.5">November 16, 1995</text>
<text x="394.3" y="266.5">Sheet</text>
<text x="406.2" y="266.5">2</text>
<text x="410.4" y="266.5">of</text>
<text x="418.3" y="266.5">2</text>
</g>
</svg>
